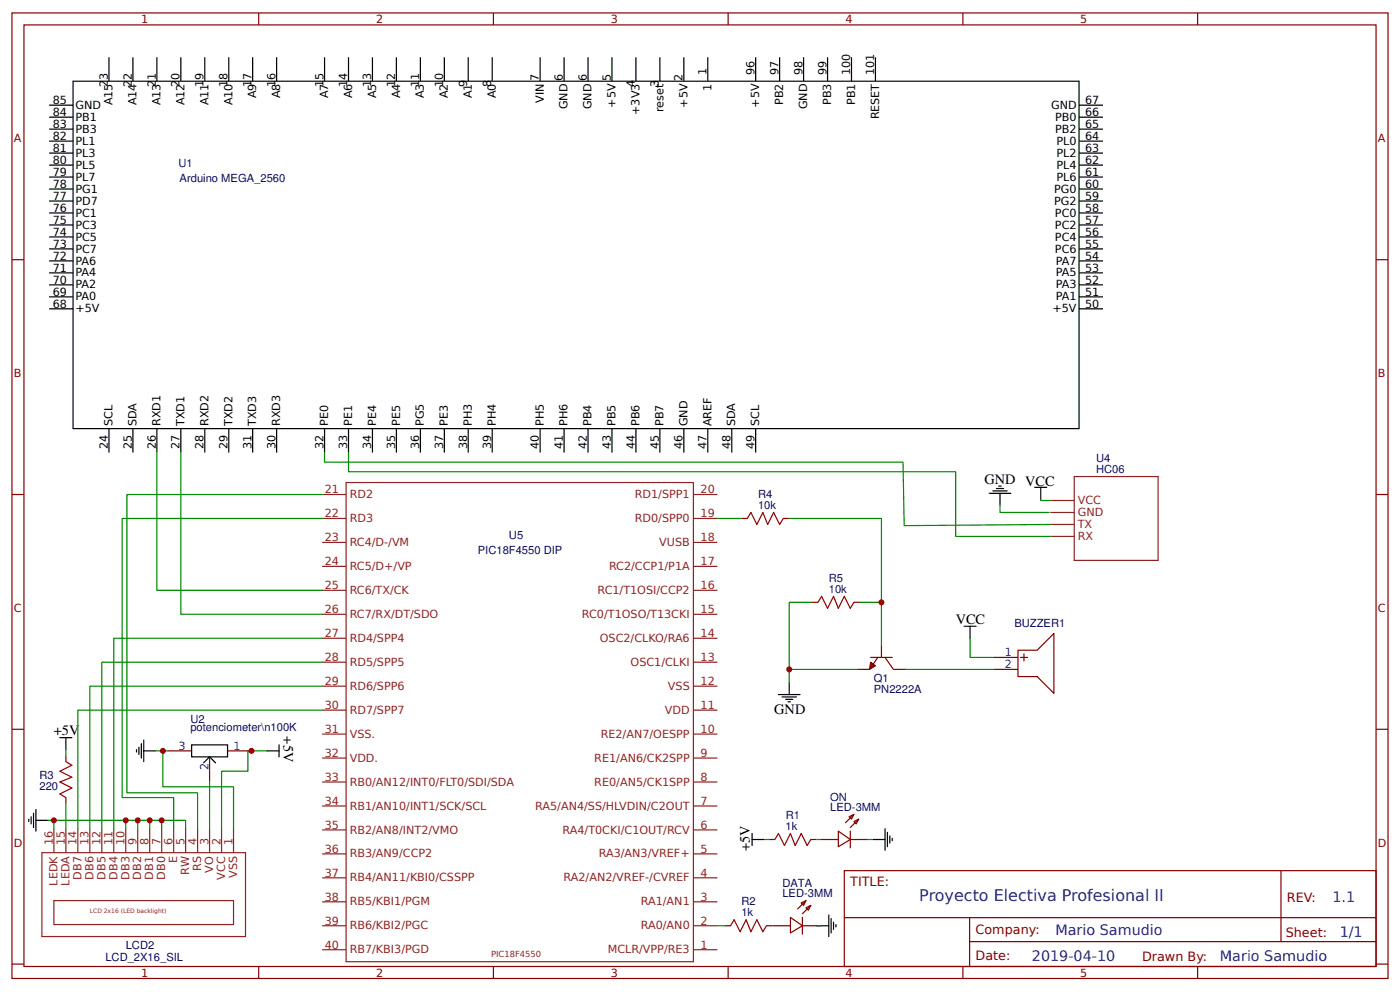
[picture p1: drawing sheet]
<svg xmlns="http://www.w3.org/2000/svg" width="309mm" height="219mm" viewBox="0 0 309 219" stroke-linecap="round" stroke-linejoin="round" font-family="sans-serif">
<g fill="none" stroke="#800" stroke-width=".26">
<path d="M2.6 2.9h304.1v213.2h-304.1zM5.3 5.5h298.7v208h-298.7zM57.1 2.9v2.6M109 2.9v2.6M160.9 2.9v2.6M212.7 2.9v2.6M264.6 2.9v2.6M2.6 57.4h2.7M304 57.4h2.7M2.6 109.2h2.7M163.8 114.5h1.3M173 114.5h1.4"/>
<path d="M304 109.2h2.7M179.4 133h1.3M188.6 133h1.4M192.4 145.2h4.7M193.9 145.2l-1.8 2.6h-2.7M194.7 142.6v2.6M195.5 145.2l1.9 2.6h2.6M219.6 145.2h5.3M219.6 147.8h5.3M224.9 143.6h4.2l3.7-3.7v13.2l-3.7-3.7h-4.2zM225.4 145.2h1.6M226.2 144.4v1.6"/>
<path d="M2.6 161.1h2.7M14.6 166.9v1.3M14.6 176.2v1.3M37 165.8h5.3M46.3 167.2v5.3M50.3 165.8h5.3M188.6 179.9l-1.8 1.8M304 161.1h2.7M169.9 185.4h1.3M177 199.4l1.1-.5-.6 1.1zM178.1 198.9l-1.9 1.9M179.1 185.4h1.3"/>
<path d="M179.1 200l-1.8 1.8M181.2 185.4h4M185.2 183.6l2.7 1.8-2.7 1.6zM186.5 192.3h117.5v21.2h-117.5zM187.6 180.4l1-.5-.5 1zM187.9 185.4h3.9M187.9 183.6v3.7M188.6 181.5l1.1-.6-.5 1.1zM189.7 180.9l-1.8 1.9M283 192.3v15.7M2.6 212.9h2.7M57.1 213.5v2.6"/>
<path d="M109 213.5v2.6M160.1 204.5h1.3M160.9 213.5v2.6M169.3 204.5h5.3M174.6 202.6l2.7 1.9-2.7 1.6zM177.3 204.5h3.9M177.3 202.6v3.7M178.1 200.5l1-.5-.5 1zM186.6 202.7h117.3M212.7 213.5v2.6M214.2 208h89.7M214.2 202.7v10.6"/>
<path d="M264.6 213.5v2.6M304 212.9h2.7"/>
</g>
<g fill="none" stroke="#8d2323" stroke-width=".26">
<path d="M71.2 119.8h5.3M71.2 114.5h5.3M71.2 109.2h5.3M76.5 106.6h76.7v105.8h-76.7zM153.2 119.8h5.3M153.2 114.5h5.3M153.2 109.2h5.3M232 110.5h5.3M232 113.2h5.3M232 115.8h5.3M232 118.5h5.3M237.3 105.3h18.6v18.5h-18.6z"/>
<path d="M71.2 135.7h5.3M71.2 130.4h5.3M71.2 125.1h5.3M153.2 135.7h5.3M153.2 130.4h5.3M153.2 125.1h5.3M71.2 156.8h5.3M71.2 151.6h5.3M71.2 146.3h5.3M71.2 141h5.3M153.2 156.8h5.3M153.2 151.6h5.3"/>
<path d="M153.2 146.3h5.3M153.2 141h5.3M71.2 178h5.3M71.2 172.7h5.3M71.2 167.4h5.3M71.2 162.1h5.3M153.2 178h5.3M153.2 172.7h5.3M153.2 167.4h5.3M153.2 162.1h5.3M9.3 188.3h44.9v18.6h-44.9zM11.9 198.9h39.7v5.3h-39.7z"/>
<path d="M11.9 183v5.3M14.6 183v5.3M17.2 183v5.3M19.8 183v5.3M22.5 183v5.3M25.1 183v5.3M27.8 183v5.3M30.4 183v5.3M33.1 183v5.3M35.7 183v5.3M38.4 183v5.3M41 183v5.3"/>
<path d="M43.7 183v5.3M46.3 183v5.3M48.9 183v5.3M51.6 183v5.3M71.2 199.2h5.3M71.2 193.9h5.3M71.2 188.6h5.3M71.2 183.3h5.3M153.2 199.2h5.3M153.2 193.9h5.3M153.2 188.6h5.3M153.2 183.3h5.3"/>
<path d="M71.2 209.8h5.3M71.2 204.5h5.3M153.2 209.8h5.3M153.2 204.5h5.3"/>
</g>
<g fill="none" stroke="#000" stroke-width=".26">
<path d="M16.1 17.9h222.3v76.8h-222.3zM24.1 12.6v5.3M29.4 12.6v5.3M34.7 12.6v5.3M40 12.6v5.3M45.2 12.6v5.3M50.5 12.6v5.3M55.8 12.6v5.3M61.1 12.6v5.3M71.7 12.6v5.3M77 12.6v5.3M82.3 12.6v5.3"/>
<path d="M87.6 12.6v5.3M92.9 12.6v5.3M98.2 12.6v5.3M103.5 12.6v5.3M108.7 12.6v5.3M119.3 12.6v5.3M124.6 12.6v5.3M129.9 12.6v5.3M135.2 12.6v5.3M140.5 12.6v5.3M145.8 12.6v5.3M151.1 12.6v5.3"/>
<path d="M156.4 12.6v5.3M167 12.6v5.3M172.2 12.6v5.3M177.5 12.6v5.3M182.8 12.6v5.3M188.1 12.6v5.3M193.4 12.6v5.3M10.8 23.2h5.3M10.8 25.9h5.3M10.8 28.5h5.3M10.8 31.2h5.3M10.8 33.8h5.3"/>
<path d="M10.8 36.5h5.3M10.8 39.1h5.3M238.4 23.2h5.3M238.4 25.9h5.3M238.4 28.5h5.3M238.4 31.2h5.3M238.4 33.8h5.3M238.4 36.5h5.3M238.4 39.1h5.3M10.8 41.8h5.3M10.8 44.4h5.3M10.8 47h5.3"/>
<path d="M10.8 49.7h5.3M10.8 52.3h5.3M10.8 55h5.3M10.8 57.6h5.3M238.4 41.8h5.3M238.4 44.4h5.3M238.4 47h5.3M238.4 49.7h5.3M238.4 52.3h5.3M238.4 55h5.3M238.4 57.6h5.3M10.8 60.3h5.3"/>
<path d="M10.8 62.9h5.3M10.8 65.6h5.3M10.8 68.2h5.3M238.4 60.3h5.3M238.4 62.9h5.3M238.4 65.6h5.3M238.4 68.2h5.3M24.1 94.7v5.3M29.4 94.7v5.3M34.7 94.7v5.3M40 94.7v5.3M45.2 94.7v5.3"/>
<path d="M50.5 94.7v5.3M55.8 94.7v5.3M61.1 94.7v5.3M71.7 94.7v5.3M77 94.7v5.3M82.3 94.7v5.3M87.6 94.7v5.3M92.9 94.7v5.3M98.2 94.7v5.3M103.5 94.7v5.3M108.7 94.7v5.3M119.3 94.7v5.3"/>
<path d="M124.6 94.7v5.3M129.9 94.7v5.3M135.2 94.7v5.3M140.5 94.7v5.3M145.8 94.7v5.3M151.1 94.7v5.3M156.4 94.7v5.3M161.7 94.7v5.3M167 94.7v5.3M218.5 109h4.8M219.3 108.4h3.2M220.1 107.9h1.6"/>
<path d="M220.7 107.4h.5M220.9 109v2.6M228.6 107.6h2.6M229.9 107.6v2.7M213 138.3h2.6M214.3 138.3v2.7M172 153.4h4.7M172.8 153.9h3.1M173.6 154.5h1.6M174.1 155h.5M174.4 150.8v2.6M7.4 179.6v3.2"/>
<path d="M7.9 178.8v4.8M13.2 162.9h2.7M14.6 162.9v2.7M30.2 165.6v.5M30.7 165v1.6M31.2 164.3v3.1M31.7 165.8h2.7M31.7 163.5v4.7M42.3 164.5h8v2.7h-8zM45 168.5l1.3-1.3 1.3 1.3M59 165.8h2.6M61.6 164.5v2.7"/>
<path d="M6.3 180.9v.6M6.9 180.4v1.6M7.9 181.2h2.7M166.2 185.4h2.6M166.2 184.1v2.6M192.9 185.4h2.6M195.5 183v4.8M196.1 183.8v3.2M196.6 184.6v1.6M197.1 185.2v.5M180.4 204.5h2.7M183.1 202.1v4.8"/>
<path d="M183.6 202.9v3.2M184.1 203.7v1.6M184.7 204.2v.5"/>
</g>
<path d="M165.1 114.5l.8-1.3 1.3 2.6 1.3-2.6 1.1 2.6 1.3-2.6 1.3 2.6 .8-1.3M180.7 133l.8-1.3 1.3 2.7 1.3-2.7 1.1 2.7 1.3-2.7 1.4 2.7 .7-1.4M14.6 168.2l1.3 .8-2.7 1.3 2.7 1.4-2.7 1 2.7 1.3-2.7 1.4 1.4 .8M171.2 185.4l.8-1.3 1.3 2.6 1.3-2.6 1.1 2.6 1.3-2.6 1.3 2.6 .8-1.3M161.4 204.5l.8-1.4 1.3 2.7 1.3-2.7 1.1 2.7 1.3-2.7 1.3 2.7 .8-1.3" fill="none" stroke="#a00000" stroke-width=".26"/>
<g fill="none" stroke="#080" stroke-width=".26">
<path d="M34.7 100v30.4h36.5M40 100v35.7h31.2M71.7 100v2.1h127.8l.3 14 32.2-.3M77 100v4.2h134.1v14.3h20.9M71.2 109.2h-43.2v65.9h15.7v7.9M71.2 114.5h-44.2v61.7h11.4v6.8M158.5 114.5h5.3M174.4 114.5h20.3v28.1M220.9 111.6v1.6h10.9M229.9 110.3v.2h2.1M179.4 133h-5v14.8M190 133h4.7"/>
<path d="M71.2 141h-46.1v42M71.2 146.3h-48.7v36.7M71.2 151.6h-51.4v31.4M71.2 156.8h-54v26.2M189.4 147.8h-15v3M200 147.8h19.6M214.3 141v4.2h5.3M14.6 165.6v1.3M14.6 177.5v5.5M34.4 165.8h2.6M36 165.8v8h15.6v9.2M46.3 172.5v10.5"/>
<path d="M59 165.8h-4.2v4.5h-5.9v12.7M10.6 181.2h1.3v1.8M11.9 181.2h29.1v1.8M27.8 181.2v1.8M30.4 181.2v1.8M33.1 181.2v1.8M35.7 181.2v1.8M168.8 185.4h1.1M180.4 185.4h.8M191.8 185.4h1.1M158.5 204.5h1.6M180.4 204.5h.8"/>
</g>
<path d="M192.4 146.3l1 .8-1.3 .7z" fill="#800" stroke="#800" stroke-width=".26"/>
<g fill="#c00">
<circle cx="174.4" cy="147.8" r=".66"/>
<circle cx="194.7" cy="133" r=".66"/>
<circle cx="55.6" cy="165.8" r=".66"/>
<circle cx="30.4" cy="181.2" r=".66"/>
<circle cx="35.7" cy="181.2" r=".66"/>
<circle cx="36" cy="165.8" r=".66"/>
<circle cx="11.9" cy="181.2" r=".66"/>
<circle cx="33.1" cy="181.2" r=".66"/>
<circle cx="27.8" cy="181.2" r=".66"/>
</g>
<text font-size="3.5" fill="#00f" x="203.1" y="199.1">Proyecto Electiva Profesional II</text>
<g font-size="3.2">
<text x="217.5" y="106.9">GND VCC</text>
<text x="211.1" y="137.8">VCC</text>
<text x="171.1" y="157.6">GND</text>
<text x="11.9" y="162.4">+5V</text>
<text x="62.7" y="162.7" transform="rotate(90 62.7 162.7)">+5V</text>
<text x="165.6" y="188.1" transform="rotate(-90 165.6 188.1)">+5V</text>
</g>
<g font-size="3.2" fill="#00f">
<text x="294.4" y="199.2">1.1</text>
<text x="233.2" y="206.4">Mario Samudio</text>
<text x="296" y="207">1/1</text>
<text x="228" y="212.3">2019-04-10</text>
<text x="269.5" y="212.2">Mario Samudio</text>
</g>
<g font-size="2.8" fill="#800">
<text x="187.9" y="195.7">TITLE:</text>
<text x="284.3" y="199.2">REV:</text>
<text x="215.5" y="206.4">Company:</text>
<text x="284.1" y="206.9">Sheet:</text>
<text x="215.5" y="212.1">Date:</text>
<text x="252.3" y="212.2">Drawn By:</text>
</g>
<g font-size="2.5" fill="#800">
<text x="31.2" y="5.1">1</text>
<text x="83.1" y="5.1">2</text>
<text x="134.9" y="5.1">3</text>
<text x="186.8" y="5.1">4</text>
<text x="238.7" y="5.1">5</text>
<text x="3" y="31.4">A</text>
<text x="304.4" y="31.4">A</text>
<text x="3" y="83.3">B</text>
<text x="304.4" y="83.3">B</text>
<text x="3" y="135.1">C</text>
<text x="304.4" y="135.1">C</text>
<text x="3" y="187">D</text>
<text x="304.4" y="187">D</text>
<text x="31.2" y="215.7">1</text>
<text x="83.1" y="215.7">2</text>
<text x="134.9" y="215.7">3</text>
<text x="186.8" y="215.7">4</text>
<text x="238.7" y="215.7">5</text>
</g>
<g font-size="2.5">
<text x="119.1" y="17.9" transform="rotate(-90 119.1 17.9)">7</text>
<text x="124.4" y="17.9" transform="rotate(-90 124.4 17.9)">6</text>
<text x="129.6" y="17.9" transform="rotate(-90 129.6 17.9)">6</text>
<text x="134.9" y="17.9" transform="rotate(-90 134.9 17.9)">5</text>
<text x="150.8" y="17.9" transform="rotate(-90 150.8 17.9)">2</text>
<text x="156.1" y="16.6" transform="rotate(-90 156.1 16.6)">1</text>
<text x="166.7" y="16.6" transform="rotate(-90 166.7 16.6)">96</text>
<text x="172" y="16.6" transform="rotate(-90 172 16.6)">97</text>
<text x="177.3" y="16.6" transform="rotate(-90 177.3 16.6)">98</text>
<text x="182.6" y="16.6" transform="rotate(-90 182.6 16.6)">99</text>
<text x="187.9" y="16.6" transform="rotate(-90 187.9 16.6)">100</text>
<text x="193.1" y="16.6" transform="rotate(-90 193.1 16.6)">101</text>
<text x="11.7" y="23">85</text>
<text x="23.8" y="19.3" transform="rotate(-90 23.8 19.3)">23</text>
<text x="24.9" y="23.3" transform="rotate(-90 24.9 23.3)">A15</text>
<text x="29.1" y="19.3" transform="rotate(-90 29.1 19.3)">22</text>
<text x="30.2" y="23.3" transform="rotate(-90 30.2 23.3)">A14</text>
<text x="34.4" y="19.3" transform="rotate(-90 34.4 19.3)">21</text>
<text x="35.5" y="23.3" transform="rotate(-90 35.5 23.3)">A13</text>
<text x="39.7" y="19.3" transform="rotate(-90 39.7 19.3)">20</text>
<text x="40.7" y="23.3" transform="rotate(-90 40.7 23.3)">A12</text>
<text x="45" y="19.3" transform="rotate(-90 45 19.3)">19</text>
<text x="46" y="23.3" transform="rotate(-90 46 23.3)">A11</text>
<text x="50.3" y="19.3" transform="rotate(-90 50.3 19.3)">18</text>
<text x="51.3" y="23.3" transform="rotate(-90 51.3 23.3)">A10</text>
<text x="55.6" y="19.3" transform="rotate(-90 55.6 19.3)">17</text>
<text x="56.6" y="21.7" transform="rotate(-90 56.6 21.7)">A9</text>
<text x="60.9" y="19.3" transform="rotate(-90 60.9 19.3)">16</text>
<text x="61.9" y="21.7" transform="rotate(-90 61.9 21.7)">A8</text>
<text x="71.4" y="19.3" transform="rotate(-90 71.4 19.3)">15</text>
<text x="72.5" y="21.7" transform="rotate(-90 72.5 21.7)">A7</text>
<text x="76.7" y="19.3" transform="rotate(-90 76.7 19.3)">14</text>
<text x="77.8" y="21.7" transform="rotate(-90 77.8 21.7)">A6</text>
<text x="82" y="19.3" transform="rotate(-90 82 19.3)">13</text>
<text x="83.1" y="21.7" transform="rotate(-90 83.1 21.7)">A5</text>
<text x="87.3" y="19.3" transform="rotate(-90 87.3 19.3)">12</text>
<text x="88.4" y="21.7" transform="rotate(-90 88.4 21.7)">A4</text>
<text x="92.6" y="19.3" transform="rotate(-90 92.6 19.3)">11</text>
<text x="93.7" y="21.7" transform="rotate(-90 93.7 21.7)">A3</text>
<text x="97.9" y="19.3" transform="rotate(-90 97.9 19.3)">10</text>
<text x="99" y="21.7" transform="rotate(-90 99 21.7)">A2</text>
<text x="103.2" y="19.3" transform="rotate(-90 103.2 19.3)">9</text>
<text x="104.2" y="21.7" transform="rotate(-90 104.2 21.7)">A1</text>
<text x="108.5" y="19.3" transform="rotate(-90 108.5 19.3)">8</text>
<text x="109.5" y="21.7" transform="rotate(-90 109.5 21.7)">A0</text>
<text x="120.1" y="22.7" transform="rotate(-90 120.1 22.7)">VIN</text>
<text x="136" y="23.8" transform="rotate(-90 136 23.8)">+5V</text>
<text x="140.2" y="19.3" transform="rotate(-90 140.2 19.3)">4</text>
<text x="145.5" y="19.3" transform="rotate(-90 145.5 19.3)">3</text>
<text x="151.9" y="23.8" transform="rotate(-90 151.9 23.8)">+5V</text>
<text x="157.2" y="20" transform="rotate(-90 157.2 20)">1</text>
<text x="167.7" y="23.8" transform="rotate(-90 167.7 23.8)">+5V</text>
<text x="173" y="23.2" transform="rotate(-90 173 23.2)">PB2</text>
<text x="183.6" y="23.2" transform="rotate(-90 183.6 23.2)">PB3</text>
<text x="188.9" y="23.2" transform="rotate(-90 188.9 23.2)">PB1</text>
<text x="239.7" y="23">67</text>
<text x="11.7" y="25.6">84</text>
<text x="11.7" y="28.3">83</text>
<text x="16.7" y="24">GND</text>
<text x="16.7" y="26.7">PB1</text>
<text x="16.7" y="29.3">PB3</text>
<text x="125.4" y="24.1" transform="rotate(-90 125.4 24.1)">GND</text>
<text x="130.7" y="24.1" transform="rotate(-90 130.7 24.1)">GND</text>
<text x="141.3" y="25.4" transform="rotate(-90 141.3 25.4)">+3V3</text>
<text x="146.6" y="24.7" transform="rotate(-90 146.6 24.7)">reset</text>
<text x="178.3" y="24.1" transform="rotate(-90 178.3 24.1)">GND</text>
<text x="194.2" y="26.4" transform="rotate(-90 194.2 26.4)">RESET</text>
<text x="232.2" y="24">GND</text>
<text x="233.1" y="26.7">PB0</text>
<text x="233.1" y="29.3">PB2</text>
<text x="239.7" y="25.6">66</text>
<text x="239.7" y="28.3">65</text>
<text x="11.7" y="30.9">82</text>
<text x="11.7" y="33.5">81</text>
<text x="16.7" y="32">PL1</text>
<text x="16.7" y="34.6">PL3</text>
<text x="233.4" y="32">PL0</text>
<text x="233.4" y="34.6">PL2</text>
<text x="239.7" y="30.9">64</text>
<text x="239.7" y="33.5">63</text>
<text x="11.7" y="36.2">80</text>
<text x="11.7" y="38.8">79</text>
<text x="11.7" y="41.5">78</text>
<text x="16.7" y="37.3">PL5</text>
<text x="16.7" y="39.9">PL7</text>
<text x="233.4" y="37.3">PL4</text>
<text x="233.4" y="39.9">PL6</text>
<text x="239.7" y="36.2">62</text>
<text x="239.7" y="38.8">61</text>
<text x="239.7" y="41.5">60</text>
<text x="11.7" y="44.1">77</text>
<text x="11.7" y="46.8">76</text>
<text x="16.7" y="42.5">PG1</text>
<text x="16.7" y="45.2">PD7</text>
<text x="16.7" y="47.8">PC1</text>
<text x="232.9" y="42.5">PG0</text>
<text x="232.9" y="45.2">PG2</text>
<text x="233.1" y="47.8">PC0</text>
<text x="239.7" y="44.1">59</text>
<text x="239.7" y="46.8">58</text>
<text x="11.7" y="49.4">75</text>
<text x="11.7" y="52.1">74</text>
<text x="16.7" y="50.5">PC3</text>
<text x="16.7" y="53.1">PC5</text>
<text x="233.1" y="50.5">PC2</text>
<text x="233.1" y="53.1">PC4</text>
<text x="239.7" y="49.4">57</text>
<text x="239.7" y="52.1">56</text>
<text x="11.7" y="54.7">73</text>
<text x="11.7" y="57.4">72</text>
<text x="16.7" y="55.8">PC7</text>
<text x="16.7" y="58.4">PA6</text>
<text x="233.1" y="55.8">PC6</text>
<text x="233.3" y="58.4">PA7</text>
<text x="239.7" y="54.7">55</text>
<text x="239.7" y="57.4">54</text>
<text x="11.7" y="60">71</text>
<text x="11.7" y="62.7">70</text>
<text x="11.7" y="65.3">69</text>
<text x="16.7" y="61.1">PA4</text>
<text x="16.7" y="63.7">PA2</text>
<text x="233.3" y="61.1">PA5</text>
<text x="233.3" y="63.7">PA3</text>
<text x="239.7" y="60">53</text>
<text x="239.7" y="62.7">52</text>
<text x="239.7" y="65.3">51</text>
<text x="11.7" y="67.9">68</text>
<text x="16.7" y="66.4">PA0</text>
<text x="16.7" y="69">+5V</text>
<text x="232.5" y="69">+5V</text>
<text x="233.3" y="66.4">PA1</text>
<text x="239.7" y="67.9">50</text>
<text x="24.9" y="94.1" transform="rotate(-90 24.9 94.1)">SCL</text>
<text x="30.2" y="94.1" transform="rotate(-90 30.2 94.1)">SDA</text>
<text x="35.5" y="94.1" transform="rotate(-90 35.5 94.1)">RXD1</text>
<text x="40.7" y="94.1" transform="rotate(-90 40.7 94.1)">TXD1</text>
<text x="46" y="94.1" transform="rotate(-90 46 94.1)">RXD2</text>
<text x="51.3" y="94.1" transform="rotate(-90 51.3 94.1)">TXD2</text>
<text x="56.6" y="94.1" transform="rotate(-90 56.6 94.1)">TXD3</text>
<text x="61.9" y="94.1" transform="rotate(-90 61.9 94.1)">RXD3</text>
<text x="72.5" y="94.1" transform="rotate(-90 72.5 94.1)">PE0</text>
<text x="77.8" y="94.1" transform="rotate(-90 77.8 94.1)">PE1</text>
<text x="83.1" y="94.1" transform="rotate(-90 83.1 94.1)">PE4</text>
<text x="88.4" y="94.1" transform="rotate(-90 88.4 94.1)">PE5</text>
<text x="93.7" y="94.1" transform="rotate(-90 93.7 94.1)">PG5</text>
<text x="99" y="94.1" transform="rotate(-90 99 94.1)">PE3</text>
<text x="104.2" y="94.1" transform="rotate(-90 104.2 94.1)">PH3</text>
<text x="109.5" y="94.1" transform="rotate(-90 109.5 94.1)">PH4</text>
<text x="120.1" y="94.1" transform="rotate(-90 120.1 94.1)">PH5</text>
<text x="125.4" y="94.1" transform="rotate(-90 125.4 94.1)">PH6</text>
<text x="130.7" y="94.1" transform="rotate(-90 130.7 94.1)">PB4</text>
<text x="136" y="94.1" transform="rotate(-90 136 94.1)">PB5</text>
<text x="141.3" y="94.1" transform="rotate(-90 141.3 94.1)">PB6</text>
<text x="146.6" y="94.1" transform="rotate(-90 146.6 94.1)">PB7</text>
<text x="151.9" y="94.1" transform="rotate(-90 151.9 94.1)">GND</text>
<text x="157.2" y="94.1" transform="rotate(-90 157.2 94.1)">AREF</text>
<text x="162.5" y="94.1" transform="rotate(-90 162.5 94.1)">SDA</text>
<text x="167.7" y="94.1" transform="rotate(-90 167.7 94.1)">SCL</text>
<text x="23.8" y="99.1" transform="rotate(-90 23.8 99.1)">24</text>
<text x="29.1" y="99.1" transform="rotate(-90 29.1 99.1)">25</text>
<text x="34.4" y="99.1" transform="rotate(-90 34.4 99.1)">26</text>
<text x="39.7" y="99.1" transform="rotate(-90 39.7 99.1)">27</text>
<text x="45" y="99.1" transform="rotate(-90 45 99.1)">28</text>
<text x="50.3" y="99.1" transform="rotate(-90 50.3 99.1)">29</text>
<text x="55.6" y="99.1" transform="rotate(-90 55.6 99.1)">31</text>
<text x="60.9" y="99.1" transform="rotate(-90 60.9 99.1)">30</text>
<text x="71.4" y="99.1" transform="rotate(-90 71.4 99.1)">32</text>
<text x="76.7" y="99.1" transform="rotate(-90 76.7 99.1)">33</text>
<text x="82" y="99.1" transform="rotate(-90 82 99.1)">34</text>
<text x="87.3" y="99.1" transform="rotate(-90 87.3 99.1)">35</text>
<text x="92.6" y="99.1" transform="rotate(-90 92.6 99.1)">36</text>
<text x="97.9" y="99.1" transform="rotate(-90 97.9 99.1)">37</text>
<text x="103.2" y="99.1" transform="rotate(-90 103.2 99.1)">38</text>
<text x="108.5" y="99.1" transform="rotate(-90 108.5 99.1)">39</text>
<text x="119.1" y="99.1" transform="rotate(-90 119.1 99.1)">40</text>
<text x="124.4" y="99.1" transform="rotate(-90 124.4 99.1)">41</text>
<text x="129.6" y="99.1" transform="rotate(-90 129.6 99.1)">42</text>
<text x="134.9" y="99.1" transform="rotate(-90 134.9 99.1)">43</text>
<text x="140.2" y="99.1" transform="rotate(-90 140.2 99.1)">44</text>
<text x="145.5" y="99.1" transform="rotate(-90 145.5 99.1)">45</text>
<text x="150.8" y="99.1" transform="rotate(-90 150.8 99.1)">46</text>
<text x="156.1" y="99.1" transform="rotate(-90 156.1 99.1)">47</text>
<text x="161.4" y="99.1" transform="rotate(-90 161.4 99.1)">48</text>
<text x="166.7" y="99.1" transform="rotate(-90 166.7 99.1)">49</text>
</g>
<g font-size="2.5" fill="#000080">
<text x="39.4" y="36.9">U1</text>
<text x="39.7" y="40.3">Arduino MEGA_2560</text>
<text x="242.2" y="104.5">HC06</text>
<text x="242.2" y="102">U4</text>
<text x="167.5" y="112.4">10k</text>
<text x="167.5" y="110">R4</text>
<text x="112.4" y="119.1">U5</text>
<text x="105.6" y="122.3">PIC18F4550 DIP</text>
<text x="183.1" y="130.9">10k</text>
<text x="183.1" y="128.5">R5</text>
<text x="224.1" y="138.5">BUZZER1</text>
<text x="193.1" y="153.1">PN2222A</text>
<text x="193.1" y="150.7">Q1</text>
<text x="42.1" y="161.5">potenciometer\n100K</text>
<text x="42.1" y="159.7">U2</text>
<text x="8.7" y="172.1">R3</text>
<text x="8.7" y="174.5">220</text>
<text x="183.4" y="176.9">ON</text>
<text x="183.4" y="179.1">LED-3MM</text>
<text x="173.6" y="183.3">1k</text>
<text x="173.6" y="180.9">R1</text>
<text x="172.8" y="195.9">DATA</text>
<text x="163.8" y="202.4">1k</text>
<text x="163.8" y="200">R2</text>
<text x="172.8" y="198.1">LED-3MM</text>
<text x="27.8" y="209.6">LCD2</text>
<text x="23.3" y="212.3">LCD_2X16_SIL</text>
</g>
<g font-size="2.5" fill="#8d2323">
<text x="71.7" y="109">21</text>
<text x="77.3" y="110">RD2</text>
<text x="140.3" y="110">RD1/SPP1</text>
<text x="154.8" y="109">20</text>
<text x="238.1" y="111.3">VCC</text>
<text x="238.1" y="114">GND</text>
<text x="71.7" y="114.2">22</text>
<text x="71.7" y="119.5">23</text>
<text x="77.3" y="115.3">RD3</text>
<text x="140.3" y="115.3">RD0/SPP0</text>
<text x="154.8" y="119.5">18</text>
<text x="154.8" y="114.2">19</text>
<text x="238.1" y="116.6">TX</text>
<text x="238.1" y="119.3">RX</text>
<text x="71.7" y="124.8">24</text>
<text x="77.3" y="120.6">RC4/D-/VM</text>
<text x="77.3" y="125.9">RC5/D+/VP</text>
<text x="134.6" y="125.9">RC2/CCP1/P1A</text>
<text x="145.6" y="120.6">VUSB</text>
<text x="154.8" y="124.8">17</text>
<text x="71.7" y="130.1">25</text>
<text x="77.3" y="131.2">RC6/TX/CK</text>
<text x="132" y="131.2">RC1/T1OSI/CCP2</text>
<text x="154.8" y="130.1">16</text>
<text x="71.7" y="135.4">26</text>
<text x="77.3" y="136.5">RC7/RX/DT/SDO</text>
<text x="128.6" y="136.5">RC0/T1OSO/T13CKI</text>
<text x="154.8" y="135.4">15</text>
<text x="71.7" y="140.7">27</text>
<text x="77.3" y="141.8">RD4/SPP4</text>
<text x="132.5" y="141.8">OSC2/CLKO/RA6</text>
<text x="154.8" y="140.7">14</text>
<text x="71.7" y="146">28</text>
<text x="77.3" y="147.1">RD5/SPP5</text>
<text x="139.3" y="147.1">OSC1/CLKI</text>
<text x="154.8" y="146">13</text>
<text x="71.7" y="151.3">29</text>
<text x="77.3" y="152.3">RD6/SPP6</text>
<text x="147.6" y="152.3">VSS</text>
<text x="154.8" y="151.3">12</text>
<text x="71.7" y="156.6">30</text>
<text x="71.7" y="161.9">31</text>
<text x="77.3" y="157.6">RD7/SPP7</text>
<text x="146.9" y="157.6">VDD</text>
<text x="154.8" y="161.9">10</text>
<text x="154.8" y="156.6">11</text>
<text x="71.7" y="167.2">32</text>
<text x="77.3" y="162.9">VSS.</text>
<text x="132.7" y="162.9">RE2/AN7/OESPP</text>
<text x="154.8" y="167.2">9</text>
<text x="71.7" y="172.5">33</text>
<text x="77.3" y="168.2">VDD.</text>
<text x="77.3" y="173.5">RB0/AN12/INT0/FLT0/SDI/SDA</text>
<text x="131.3" y="173.5">RE0/AN5/CK1SPP</text>
<text x="131.3" y="168.2">RE1/AN6/CK2SPP</text>
<text x="154.8" y="172.5">8</text>
<text x="71.7" y="177.7">34</text>
<text x="77.3" y="178.8">RB1/AN10/INT1/SCK/SCL</text>
<text x="118.3" y="178.8">RA5/AN4/SS/HLVDIN/C2OUT</text>
<text x="154.8" y="177.7">7</text>
<text x="71.7" y="183">35</text>
<text x="77.3" y="184.1">RB2/AN8/INT2/VMO</text>
<text x="124.3" y="184.1">RA4/T0CKI/C1OUT/RCV</text>
<text x="154.8" y="183">6</text>
<text x="11.6" y="186.7" transform="rotate(-90 11.6 186.7)">16</text>
<text x="14.3" y="186.7" transform="rotate(-90 14.3 186.7)">15</text>
<text x="16.9" y="186.7" transform="rotate(-90 16.9 186.7)">14</text>
<text x="19.6" y="186.7" transform="rotate(-90 19.6 186.7)">13</text>
<text x="22.2" y="186.7" transform="rotate(-90 22.2 186.7)">12</text>
<text x="24.9" y="186.7" transform="rotate(-90 24.9 186.7)">11</text>
<text x="27.5" y="186.7" transform="rotate(-90 27.5 186.7)">10</text>
<text x="30.2" y="186.7" transform="rotate(-90 30.2 186.7)">9</text>
<text x="32.8" y="186.7" transform="rotate(-90 32.8 186.7)">8</text>
<text x="35.5" y="186.7" transform="rotate(-90 35.5 186.7)">7</text>
<text x="38.1" y="186.7" transform="rotate(-90 38.1 186.7)">6</text>
<text x="39.2" y="190.7" transform="rotate(-90 39.2 190.7)">E</text>
<text x="40.7" y="186.7" transform="rotate(-90 40.7 186.7)">5</text>
<text x="43.4" y="186.7" transform="rotate(-90 43.4 186.7)">4</text>
<text x="46" y="186.7" transform="rotate(-90 46 186.7)">3</text>
<text x="48.7" y="186.7" transform="rotate(-90 48.7 186.7)">2</text>
<text x="51.3" y="186.7" transform="rotate(-90 51.3 186.7)">1</text>
<text x="71.7" y="188.3">36</text>
<text x="77.3" y="189.4">RB3/AN9/CCP2</text>
<text x="132.3" y="189.4">RA3/AN3/VREF+</text>
<text x="154.8" y="188.3">5</text>
<text x="12.7" y="195.6" transform="rotate(-90 12.7 195.6)">LEDK</text>
<text x="15.3" y="195.6" transform="rotate(-90 15.3 195.6)">LEDA</text>
<text x="18" y="194.3" transform="rotate(-90 18 194.3)">DB7</text>
<text x="20.6" y="194.3" transform="rotate(-90 20.6 194.3)">DB6</text>
<text x="23.3" y="194.3" transform="rotate(-90 23.3 194.3)">DB5</text>
<text x="25.9" y="194.3" transform="rotate(-90 25.9 194.3)">DB4</text>
<text x="28.6" y="194.3" transform="rotate(-90 28.6 194.3)">DB3</text>
<text x="31.2" y="194.3" transform="rotate(-90 31.2 194.3)">DB2</text>
<text x="33.9" y="194.3" transform="rotate(-90 33.9 194.3)">DB1</text>
<text x="36.5" y="194.3" transform="rotate(-90 36.5 194.3)">DB0</text>
<text x="41.8" y="193.2" transform="rotate(-90 41.8 193.2)">RW</text>
<text x="44.4" y="192.4" transform="rotate(-90 44.4 192.4)">RS</text>
<text x="47.1" y="192.7" transform="rotate(-90 47.1 192.7)">VO</text>
<text x="49.7" y="194.3" transform="rotate(-90 49.7 194.3)">VCC</text>
<text x="52.4" y="193.9" transform="rotate(-90 52.4 193.9)">VSS</text>
<text x="71.7" y="193.6">37</text>
<text x="77.3" y="194.7">RB4/AN11/KBI0/CSSPP</text>
<text x="124.5" y="194.7">RA2/AN2/VREF-/CVREF</text>
<text x="154.8" y="193.6">4</text>
<text x="71.7" y="198.9">38</text>
<text x="77.3" y="200">RB5/KBI1/PGM</text>
<text x="141.6" y="200">RA1/AN1</text>
<text x="154.8" y="198.9">3</text>
<text x="71.7" y="204.2">39</text>
<text x="71.7" y="209.5">40</text>
<text x="77.3" y="205.3">RB6/KBI2/PGC</text>
<text x="141.6" y="205.3">RA0/AN0</text>
<text x="154.8" y="209.5">1</text>
<text x="154.8" y="204.2">2</text>
<text x="77.3" y="210.6">RB7/KBI3/PGD</text>
<text x="134.3" y="210.6">MCLR/VPP/RE3</text>
</g>
<g font-size="2.5" fill="#00f">
<text x="222" y="144.9">1</text>
<text x="222" y="147.6">2</text>
<text x="39.4" y="165.6">3</text>
<text x="51.6" y="165.6">1</text>
<text x="46" y="170.1" transform="rotate(-90 46 170.1)">2</text>
</g>
<text font-size="1.9" fill="#8d2323" x="108.5" y="211.5">PIC18F4550</text>
<text font-size="1.3" fill="#8d2323" x="19.8" y="201.6">LCD 2x16 (LED backlight)</text>
</svg>
